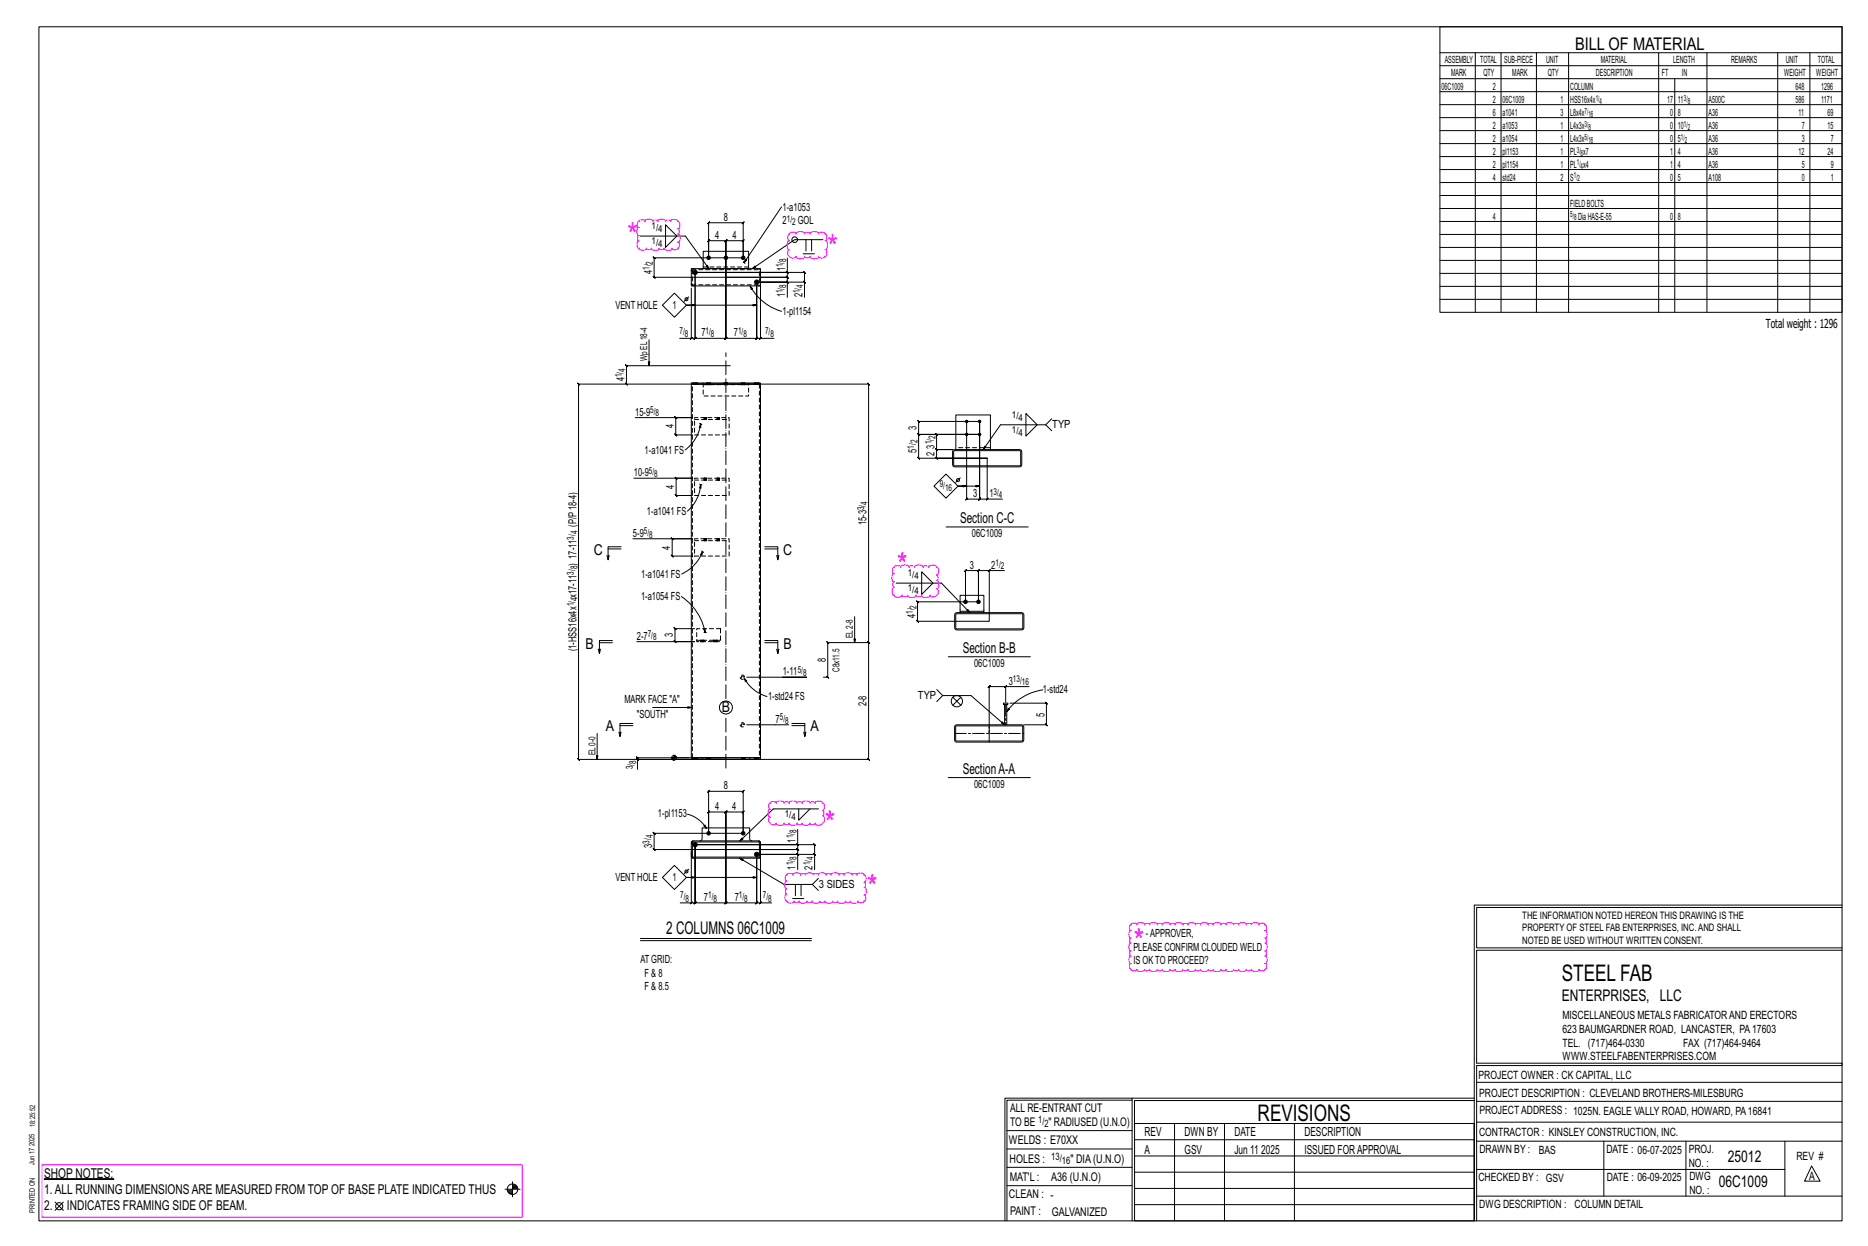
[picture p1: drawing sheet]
<svg xmlns="http://www.w3.org/2000/svg" width="914mm" height="610mm" viewBox="0 0 914 610" stroke-linecap="round" stroke-linejoin="round" font-family="sans-serif">
<g fill="#000" stroke="#000" stroke-width=".49">
<path d="M22 577h34z"/>
<circle cx="340" cy="133" r="1.1"/>
<circle cx="347" cy="126" r=".9"/>
<circle cx="355" cy="126" r=".9"/>
<circle cx="364" cy="126" r=".9"/>
<circle cx="370" cy="138" r="1.1"/>
<circle cx="473" cy="213" r=".6"/>
<circle cx="473" cy="206" r=".6"/>
<circle cx="480" cy="206" r=".6"/>
<circle cx="480" cy="213" r=".6"/>
<circle cx="473" cy="294" r=".9"/>
<circle cx="479" cy="294" r=".9"/>
<circle cx="340" cy="413" r="1.1"/>
<circle cx="347" cy="408" r=".9"/>
<circle cx="364" cy="408" r=".9"/>
<circle cx="370" cy="418" r="1.1"/>
</g>
<g fill="none" stroke="#000" stroke-width=".49">
<path d="M19 13h883v584h-883zM705 13h197v140h-197zM705 26h197M705 32h197M705 39h197M722 26v127M735 26v127M752 26v127M768 26v127M812 26v127M820 39v114M836 26v127"/>
<path d="M870 26v127M886 26v127M705 45h197M705 51h197M705 58h197M705 64h197M705 70h197M705 77h197M705 83h197M705 89h197M705 96h197M313 115h22l12 16"/>
<path d="M326 110l5 5-5 6zM383 101l-19 27M395 117v6M397 117v6M403 117h-14l-21 14M705 102h197M705 108h197M705 115h197M338 131h34v9h-34zM344 123h22v8h-22zM355 136h30v-1l1 1h-1v2M364 126v-8v-1l-1 1h1h-9l1-1-1 1v18v-18l1-1-1 1h-8v-1l-1 1h1v8v-17h-1l1-1v1h17h-1l1-1v1v17h-44l1 1-1-1v10v-1l1 1h-1h35"/>
<path d="M364 128h.1M364 128l1 1M367 140l1 1v1zM367 140a26 26 0 0 0 16 12M372 134v32h7M385 138l1 1zM385 133l1 1zM385 126v7h-45h54h-1l1 1v-1v5M385 133v3v-1l1 1h-1h-30M393 124h6M393 138l1 1zM705 121h197"/>
<path d="M705 127h197M705 134h197M330 143l6 6-6 6-6-6zM337 145l-2 2M338 141v25h-5M340 149h-4h34M394 145v-7h-24h15v8M705 140h197M705 146h197M318 166v13M338 166l1-1zM338 166h2l1-1-1 1v-33v33l1-1-1 1h15l1-1-1 1v-30v30l1-1-1 1h15l1-1-1 1v-28v28l1-1-1 1h2"/>
<path d="M357 179h-50l-1-1 1 1v9M372 166l1-1-1 1zM306 187l1 1zM338 188h34v183h-34M339 187h.1M339 188h.1M339 188h32M341 187h.1M341 188h.1M346 187h.1M346 188h.1M348 187h.1"/>
<path d="M348 188h.1M353 188h72v-1l1 1h-1v126M354 187h.1M354 188h.1M355 188h-72v-1l1 1h-1v184v-1l1 1h-1h72h-43v4M356 187h.1M356 188h.1M363 187h.1M363 188h.1M365 187h.1M365 188h.1M369 187h.1"/>
<path d="M369 188h.1M371 187h.1M371 188h.1M372 188v-1h-34v185h34v-1M311 204h28h-8h-1l1 1v-1v9l-1-1 1 1h8M342 207h1M343 207v2h-1zM343 207a19 19 0 0 1-8 13M343 207l1 1M345 204h.1M345 205h.1M346 204h.1"/>
<path d="M346 205h.1M351 204h.1M351 205h.1M352 204h.1M352 205h.1M468 220v-17h17v17M473 206v38v1l1-1h-1h7l-1 1 1-1v-38v38l-1 1 1-1h3M480 206h-30h-1l1 1v-1v7l-1-1 1 1h30h-30l-1-1 1 1v11h-1l1 1v-1h33h-25l1 1-1-1v-4h1l-1-1v1h8h-8h1l-1-1v1v-7h1l-1-1v1h22M502 202l6 6-6 5zM512 208l3 3M515 205l-3 3h-22l-9 12M310 234h29h-8l-1-1 1 1v8h-1l1 1v-1h8"/>
<path d="M342 237h1M343 237v2h-1zM343 237a19 19 0 0 1-7 13M343 237h1M345 234h.1M345 235h.1M346 234h.1M346 235h.1M351 234h.1M351 235h.1M352 234h.1M352 235h.1"/>
<path d="M457 238l6-6 6 6-6 6zM467 220h33v1v7h-1h-32l-1-1zM467 221h32l1 7h-33zM470 234l-2 2M473 238h-4h11M483 224v20h8M463 258h40M483 244h1l-1 1zM297 272l1 2M298 269h6M304 268h-6v6v-2M310 264h29h-10v-1l1 1h-1v8l1 1-1-1h10"/>
<path d="M343 270h1M344 270v2l-1-1zM344 270a20 20 0 0 1-10 11M344 270h.1M345 264h.1M345 265h.1M346 264h.1M346 265h.1M351 264h.1M351 265h.1M352 264h.1M352 265h.1"/>
<path d="M374 268h7v6v-2M374 269h7M380 272l1 2M451 280l6 5-6 6zM484 279h1l-1 1zM484 279h-5l-1 1 1-1v15M492 279h-8v25h-35h1l-1-1v1v-10l1 1-1-1h30M334 292a28 28 0 0 1 11 17M439 285h22l14 15M470 300v-1h12v1M470 299v-8h12v8M473 294v-15l-1 1 1-1h6l-1 1 1-1v15"/>
<path d="M293 318v2M293 314h7M300 313h-7v7l1-2M340 308h-10v-1l1 1h-1v6v-1l1 1h-1h10h-28M343 313h.1M343 314h.1M344 308h1v1zM345 313h.1M345 314h.1M345 309h.1M345 309l1 1M349 313h.1"/>
<path d="M349 314h.1M351 313h.1M351 314h.1M374 313h7v7v-2M374 314h7M380 318l1 2M418 302v12M425 314l1 1zM468 300h33v1v7h-1h-32l-1-1zM468 300h32l1 7-33 1zM364 332l2 1-1 1zM364 332a19 19 0 0 0 11 9"/>
<path d="M366 331h29h-12M403 331l3 1-1-1v-17l1 1-1-1h20l1 1-1-1v58v-1l1 1h-1h-72M459 337l2 3h14l17 15-2-1 1-1 1 2v-10M464 321h40M492 336l1-1zM492 336h-8l1-1-1 1v23M504 336h-12v8M510 338a27 27 0 0 0-17 10M292 359v13M303 358v2M303 355h7M310 354h-7v6l1-2"/>
<path d="M319 346h19M366 355h20M388 354h6v6v-2M388 355h6M393 358l1 2M461 340l-2 3M466 341l2 2 2-2M466 345l2-2 2 2M468 355h32l1 1v6l-1 1h-32l-1-1zM468 355h32l1 7-33 1zM491 344h2v1h-2zM493 345v10"/>
<path d="M494 347l-1 1zM494 344h18l1 1-1-1v11v-1l1 1h-1h-11M312 371l1 1zM329 371h8M329 371h1M329 372h1M330 369v3M330 371h1M330 370h1M330 370h.1M339 371h.1M339 372h.1"/>
<path d="M339 372v-1h32v1M341 371h.1M341 372h.1M346 371h.1M346 372h.1M348 371h.1M348 372h.1M355 371h-43v-1l1 1h-1v1M363 371h.1M363 372h.1M365 371h.1M365 372h.1"/>
<path d="M369 371h.1M369 372h.1M371 371h.1M371 372h.1M336 398a15 15 0 0 1 10 7M391 396v5l6-5M401 396h-22l-17 15M464 380h40M338 417v25h-5M339 419h.1M339 412h.1M339 412l33-1v1v7l-1 1h-32l-1-1z"/>
<path d="M339 420h.1M339 412h32l1 7h-33zM343 411l1-1v-5h23v5l1 1M345 404l1 1zM355 416h35v-1l1 1h-1v2M362 420l22 13h14l3-3M364 408v-21l-1 1 1-1h-17l-1 1 1-1v21v-11l-1 1 1-1h8v1l1-1h-1v19v-19v1l1-1h-1h9l-1 1 1-1v11h-44v-1l1 1h-1v8v-1l1 1h-1h35M372 412h.1M372 420h.1M372 419h.1M372 420v22h6M390 418l1 1z"/>
<path d="M390 413l1 1zM390 406v7h-50h59h-1l1 1v-1v5M390 413v3v-1l1 1h-1h-35M398 418l1 1zM330 423l6 6-6 6-6-6zM337 425l-2 2M340 429h-4h34M388 440h6M389 433v5M390 425v-7h-20h29v7M392 433v5M398 433l3 3"/>
<path d="M313 459h84M338 442l1-1zM338 442h2l1-1-1 1v-29v29l1-1-1 1h15l1-1-1 1v-26v26l1-1-1 1h15l1-1-1 1v-24v24l1-1-1 1h2M372 442l1-1zM722 443v154M722 443h180M902 444h-179v20h179M313 460h84M902 465h-179v55h179v1h-179v76M554 538h-61v59M554 537h168M722 538h-167v13"/>
<path d="M723 539h179M723 530h179M493 553h61M555 550h167v47h-167zM555 558h167M575 550v47M599 550v47M634 550v47M723 549h179M723 558h179M785 558v27M825 558v27"/>
<path d="M874 558v27M251 578v8M251 580h1M493 571h61M493 562h61M555 573h167M555 566h167M723 572h151M887 570l4 8h-8zM27 588l4 4M31 588l-4 4M247 582h8"/>
<path d="M248 582h3M248 583h3M249 583h2M249 584h2M251 581h2M251 580h2M492 597v-60h62v60M493 580h61M555 589h167M555 581h167M723 585h179"/>
<circle cx="389" cy="117" r="1.4"/>
<circle cx="336" cy="146" r=".7"/>
<circle cx="469" cy="235" r=".7"/>
<circle cx="355" cy="346" r="3"/>
<circle cx="468" cy="343" r="2.8"/>
<circle cx="330" cy="371" r="1.2"/>
<circle cx="336" cy="426" r=".7"/>
<circle cx="29" cy="590" r="1.8"/>
<circle cx="251" cy="582" r="2.6"/>
</g>
<path d="M312 109a2.1 2.1 0 0 1 4-1 2.1 2.1 0 0 1 3 0 1.5 1.5 0 0 1 3 0 2.1 2.1 0 0 1 4 0 1.4 1.4 0 0 1 2 0 2.3 2.3 0 0 1 4 0l1 2-1 2a1.5 1.5 0 0 1 0 3 2.2 2.2 0 0 1 0 3 2 2 0 0 1 0 3 2 2 0 0 1-3 0 2.1 2.1 0 0 1-4 0 1.4 1.4 0 0 1-2 0 2.1 2.1 0 0 1-4 0 1.5 1.5 0 0 1-3 0 2.3 2.3 0 0 1-3 0l-1-1v-2h1a1.5 1.5 0 0 1 0-3 2.2 2.2 0 0 1 0-4h-1zM386 115a2.2 2.2 0 0 1 4 0 2.3 2.3 0 0 1 4 0 1.6 1.6 0 0 1 3 0 2.3 2.3 0 0 1 4 0 2.2 2.2 0 0 1 3 0 2.2 2.2 0 0 1 0 3 2.4 2.4 0 0 1 0 4 2.2 2.2 0 0 1 0 3 2.2 2.2 0 0 1-3 0 2.3 2.3 0 0 1-4 0 1.6 1.6 0 0 1-3 0 2.3 2.3 0 0 1-4 0 2.2 2.2 0 0 1-3 0 2.2 2.2 0 0 1 0-3 2.4 2.4 0 0 1 0-4l-1-1zM438 277h2l1 1a2.3 2.3 0 0 1 4 0 1.5 1.5 0 0 1 3 0 2.3 2.3 0 0 1 4 0 1.5 1.5 0 0 1 3 0 2.5 2.5 0 0 1 4 0l1 1-1 2h-1a1.5 1.5 0 0 1 0 3 2.3 2.3 0 0 1 0 4 2.2 2.2 0 0 1 0 3 2.2 2.2 0 0 1-3 0 2.3 2.3 0 0 1-4 0 1.5 1.5 0 0 1-3 0 2.3 2.3 0 0 1-4 0 1.5 1.5 0 0 1-2 0 2.5 2.5 0 0 1-5 0v-2v-1l1-1a1.5 1.5 0 0 1 0-2 2.3 2.3 0 0 1 0-4 2.2 2.2 0 0 1 0-4zM377 393a2.1 2.1 0 0 1 3 0 2.1 2.1 0 0 1 4 0 1.4 1.4 0 0 1 2 0 2.1 2.1 0 0 1 4 0 1.5 1.5 0 0 1 3 0 2.1 2.1 0 0 1 3 0 1.5 1.5 0 0 1 3 0 2.3 2.3 0 0 1 4 0l1 2-1 1v1a1.5 1.5 0 0 1 0 2 2.3 2.3 0 0 1 0 4l-2 1-2-1a1.5 1.5 0 0 1-3 0 2.1 2.1 0 0 1-3 0 1.5 1.5 0 0 1-3 0 2.1 2.1 0 0 1-4 0 1.4 1.4 0 0 1-2 0 2.1 2.1 0 0 1-4 0 2 2 0 0 1-3 0 2 2 0 0 1 0-3 2.2 2.2 0 0 1 0-4l-1-1zM385 428a2 2 0 0 1 3 0 2.1 2.1 0 0 1 4 0 1.4 1.4 0 0 1 2 0 2.1 2.1 0 0 1 4 0 1.5 1.5 0 0 1 3 0 2.1 2.1 0 0 1 3 0 1.5 1.5 0 0 1 3 0 2.1 2.1 0 0 1 4 0 1.4 1.4 0 0 1 2 0 2.1 2.1 0 0 1 4 0 1.4 1.4 0 0 1 2 0 2.3 2.3 0 0 1 4 0l1 2v1l-1 1a1.4 1.4 0 0 1 0 2 2.1 2.1 0 0 1 0 4 2 2 0 0 1 0 3 2 2 0 0 1-3 0 2.1 2.1 0 0 1-4 0 1.4 1.4 0 0 1-2 0 2.1 2.1 0 0 1-4 0 1.4 1.4 0 0 1-2 0 2.1 2.1 0 0 1-4 0 1.5 1.5 0 0 1-3 0 2.1 2.1 0 0 1-3 0 1.5 1.5 0 0 1-3 0 2.1 2.1 0 0 1-4 0 1.4 1.4 0 0 1-2 0 2.3 2.3 0 0 1-4 0l-1-2 1-1v-1a1.4 1.4 0 0 1 0-2 2.1 2.1 0 0 1 0-4l-1-1zM554 452h2l1 1a2.1 2.1 0 0 1 3 0 1.5 1.5 0 0 1 3 0 2.1 2.1 0 0 1 4 0 1.4 1.4 0 0 1 2 0 2.1 2.1 0 0 1 4 0 1.4 1.4 0 0 1 2 0 2.1 2.1 0 0 1 4 0 1.4 1.4 0 0 1 2 0 2.1 2.1 0 0 1 4 0 1.5 1.5 0 0 1 3 0 2.1 2.1 0 0 1 3 0 1.5 1.5 0 0 1 3 0 2.1 2.1 0 0 1 4 0 1.4 1.4 0 0 1 2 0 2.1 2.1 0 0 1 4 0 1.4 1.4 0 0 1 2 0 2.1 2.1 0 0 1 4 0 1.5 1.5 0 0 1 3 0 2.1 2.1 0 0 1 3 0 2 2 0 0 1 3-1 2 2 0 0 1 0 3 2.1 2.1 0 0 1 0 4 1.4 1.4 0 0 1 0 2 2.1 2.1 0 0 1 0 4 1.5 1.5 0 0 1 0 3 2.1 2.1 0 0 1 0 3 2 2 0 0 1 0 3 2 2 0 0 1-3 0 2.1 2.1 0 0 1-3 0 1.5 1.5 0 0 1-3 0 2.1 2.1 0 0 1-4 0 1.4 1.4 0 0 1-2 0 2.1 2.1 0 0 1-4 0 1.4 1.4 0 0 1-2 0 2.1 2.1 0 0 1-4 0 1.5 1.5 0 0 1-3 0 2.1 2.1 0 0 1-3 0 1.5 1.5 0 0 1-3 0 2.1 2.1 0 0 1-4 0 1.4 1.4 0 0 1-2 0 2.1 2.1 0 0 1-4 0 1.4 1.4 0 0 1-2 0 2.1 2.1 0 0 1-4 0 1.4 1.4 0 0 1-2 0 2.1 2.1 0 0 1-4 0 1.5 1.5 0 0 1-3 0 2.1 2.1 0 0 1-3 0 2 2 0 0 1-3 0 2 2 0 0 1 0-3 2.1 2.1 0 0 1 0-3 1.5 1.5 0 0 1 0-3 2.1 2.1 0 0 1 0-4 1.4 1.4 0 0 1 0-2 2.1 2.1 0 0 1 0-4 2 2 0 0 1 0-3zM21 570h235v26h-235z" fill="none" stroke="#f0f" stroke-width=".5"/>
<g fill="none" stroke="#000" stroke-width=".49" stroke-dasharray="2 1.4">
<path d="M338 139l1 1M339 132h-1M339 132h32l1 7h-33zM339 131l-1 1h1M366 131h-22M371 140l1-1M372 132l-1-1M339 187v1M339 187h.1M340 187l-1 1M340 187l1 1zM340 187v1"/>
<path d="M340 188h.1M341 187v1M341 187h.1M341 188h.1M341 188v-1M344 187v7h22v-7M344 188h22M346 187v1M346 187h.1M347 187l-1 1M347 187v1zM347 188h.1"/>
<path d="M347 187v1M348 187h.1M348 188h.1M348 188v-1M354 187v1M354 187h1M355 187l-1 1M355 187v1M355 187l1 1zM355 188h.1M356 187v1M356 187h.1"/>
<path d="M356 188h.1M356 188v-1M363 187v1M363 187h.1M364 187v1zM364 187l-1 1M364 188h-1M364 187v1M365 187h.1M365 188h.1M365 188v-1M369 187v1"/>
<path d="M369 187h.1M370 187l-1 1M370 187l1 1zM370 187v1M370 188h.1M371 187v1M371 187h.1M371 188h.1M371 188v-1M372 188v183M340 204h17v9h-17zM340 205h17"/>
<path d="M345 204v1M345 204h.1M345 204l1 1zM345 205h.1M346 204v1M346 204h.1M346 205h.1M346 205v-1M351 204v1M351 204h.1M352 204v1zM352 204l-1 1"/>
<path d="M352 205h-1M352 204v1M352 204h.1M352 205h.1M352 205v-1M485 219h-17M340 234h17v8h-17zM340 235h17M345 234v1M345 234h.1M345 234l1 1zM345 235h.1"/>
<path d="M346 234v1M346 234h.1M346 235h.1M346 235v-1M351 234v1M351 234h.1M352 234v1zM352 234l-1 1M352 235h-1M352 234v1M352 234h.1M352 235h.1"/>
<path d="M352 235v-1M340 264h17v8h-17zM340 265h17M345 264v1M345 264h.1M345 264l1 1zM345 265h.1M346 264v1M346 264h.1M346 265h.1M346 265v-1M351 264v1"/>
<path d="M351 264h.1M352 264v1zM352 264l-1 1M352 265h-1M352 264v1M352 264h.1M352 265h.1M352 265v-1M341 308h12v6h-12zM343 313h.1M343 313v1M343 314h.1"/>
<path d="M343 314v-1M343 313l1 1zM344 314v-1M344 313h.1M344 314l1-1M345 314v-1M345 314h-1M349 313h.1M349 313v1M349 314h.1M349 314v-1M350 313v1z"/>
<path d="M350 314v-1M350 314l1-1M350 313h.1M351 314v-1M351 314h.1M353 313h-12M339 371v-183M339 371h.1M339 371v1M339 372h.1M340 372v-1M340 371v1z"/>
<path d="M340 372l1-1M340 371h1M341 372v-1M341 372h.1M344 371v1M346 371h.1M346 371v1M346 372h.1M346 372v-1M347 371v1zM347 372v-1M347 371h.1"/>
<path d="M347 372l1-1M348 372v-1M348 372h.1M363 371h.1M363 371v1M363 372h.1M363 372v-1M363 371l1 1zM364 372v-1M364 371h.1M364 372l1-1M365 372v-1"/>
<path d="M365 372h.1M367 372v-1M369 371h.1M369 371v1M369 372h.1M370 372v-1M370 371v1zM370 372l1-1M370 371h1M371 372v-1M371 372h.1M338 419h1"/>
<path d="M339 412h-1h1h-1M339 419v1M339 412h.1M339 420h.1M339 411v1M371 420h1M372 412l-1-1M372 420v-1M372 412h.1M372 419h.1"/>
<circle cx="363" cy="331" r=".5"/>
<circle cx="363" cy="331" r="1.1"/>
<circle cx="363" cy="355" r=".5"/>
<circle cx="363" cy="355" r="1.1"/>
</g>
<path d="M355 342v-169M355 376v-26" fill="none" stroke="#000" stroke-width=".49" stroke-dasharray="6.8 1 0 1"/>
<path d="M467 359h34M492 345v10M484 363v-8" fill="none" stroke="#000" stroke-width=".49" stroke-dasharray="5.8 1 1 1"/>
<g font-size="15.9" fill="#f0f">
<text x="307" y="120">*</text>
<text x="405" y="126">*</text>
<text x="439" y="282">*</text>
<text x="404" y="408">*</text>
<text x="424" y="439">*</text>
<text x="555" y="466">*</text>
</g>
<g font-size="11.2">
<text x="764" y="480">STEEL FAB</text>
<text x="616" y="548">REVISIONS</text>
</g>
<g font-size="8.6">
<text x="771" y="24">BILL OF MATERIAL</text>
<text x="326" y="457">2 COLUMNS 06C1009</text>
</g>
<g font-size="7.9">
<text x="765" y="490">ENTERPRISES, LLC</text>
<text x="846" y="569">25012</text>
<text x="841" y="581">06C1009</text>
</g>
<g font-size="7.3">
<text x="470" y="256">Section C-C</text>
<text x="291" y="271">C</text>
<text x="383" y="271">C</text>
<text x="287" y="317">B</text>
<text x="384" y="317">B</text>
<text x="471" y="320">Section B-B</text>
<text x="353" y="349">B</text>
<text x="297" y="358">A</text>
<text x="397" y="358">A</text>
<text x="471" y="379">SectionA-A</text>
</g>
<g font-size="6.6">
<text x="22" y="576">SHOP NOTES:</text>
<text x="22" y="584">1.ALL RUNNING DIMENSIONSARE MEASURED FROM TOP OF BASE PLATE INDICATED THUS</text>
<text x="22" y="592">2.</text>
<text x="33" y="592">INDICATES FRAMING SIDE OF BEAM.</text>
</g>
<g font-size="6.1">
<text x="864" y="161">Total weight : 1296</text>
<text x="560" y="556">REV</text>
<text x="580" y="556">DWN BY</text>
<text x="604" y="556">DATE</text>
<text x="639" y="556">DESCRIPTION</text>
<text x="560" y="564">A</text>
<text x="580" y="564">GSV</text>
<text x="604" y="564">Jun 11</text>
<text x="617" y="564">2025</text>
<text x="639" y="564">ISSUED FORAPPROVAL</text>
</g>
<g font-size="5.9">
<text x="494" y="560">WELDS : E70XX</text>
<text x="494" y="569">HOLES :</text>
<text x="524" y="569">&quot; DIA(U.N.O)</text>
<text x="494" y="578">MAT'L :</text>
<text x="515" y="578">A36 (U.N.O)</text>
<text x="494" y="586">CLEAN : -</text>
<text x="495" y="595">PAINT :</text>
<text x="515" y="595">GALVANIZED</text>
</g>
<g font-size="5.8">
<text x="494" y="544">ALL RE-ENTRANT CUT</text>
<text x="494" y="551">TO BE</text>
<text x="513" y="551">&quot; RADIUSED (U.N.O)</text>
</g>
<g font-size="5.6">
<text x="765" y="499">MISCELLANEOUS METALS FABRICATORAND ERECTORS</text>
<text x="765" y="505">623 BAUMGARDNER ROAD, LANCASTER, PA17603</text>
<text x="765" y="512">TEL. (717)464-0330</text>
<text x="824" y="512">FAX (717)464-9464</text>
<text x="765" y="519">WWW.STEELFABENTERPRISES.COM</text>
<text x="724" y="528">PROJECT OWNER : CK CAPITAL, LLC</text>
<text x="724" y="537">PROJECT DESCRIPTION : CLEVELAND BROTHERS-MILESBURG</text>
<text x="724" y="545">PROJECTADDRESS : 1025N. EAGLE VALLY ROAD, HOWARD, PA16841</text>
<text x="724" y="556">CONTRACTOR : KINSLEY CONSTRUCTION, INC.</text>
<text x="724" y="564">DRAWN BY :</text>
<text x="753" y="564">BAS</text>
<text x="786" y="564">DATE : 06-07-2025</text>
<text x="827" y="564">PROJ.</text>
<text x="879" y="568">REV #</text>
<text x="827" y="571">NO. :</text>
<text x="724" y="578">CHECKED BY : GSV</text>
<text x="787" y="578">DATE : 06-09-2025</text>
<text x="827" y="578">DWG</text>
<text x="886" y="578">A</text>
<text x="827" y="584">NO. :</text>
<text x="724" y="591">DWG DESCRIPTION : COLUMN DETAIL</text>
</g>
<g font-size="5.5">
<text x="354" y="108">8</text>
<text x="383" y="103">1-a1053</text>
<text x="383" y="110">2</text>
<text x="391" y="110">GOL</text>
<text x="350" y="117">4</text>
<text x="359" y="117">4</text>
<text x="319" y="134" transform="rotate(-90 319 134)">4</text>
<text x="384" y="133" transform="rotate(-90 384 133)">1</text>
<text x="384" y="146" transform="rotate(-90 384 146)">1</text>
<text x="393" y="145" transform="rotate(-90 393 145)">2</text>
<text x="301" y="151">VENT HOLE</text>
<text x="329" y="151">1</text>
<text x="383" y="154">1-pl1154</text>
<text x="343" y="165">7</text>
<text x="359" y="165">7</text>
<text x="306" y="187" transform="rotate(-90 306 187)">4</text>
<text x="311" y="203">15-9</text>
<text x="330" y="210" transform="rotate(-90 330 210)">4</text>
<text x="515" y="210">TYP</text>
<text x="449" y="210" transform="rotate(-90 449 210)">3</text>
<text x="449" y="222" transform="rotate(-90 449 222)">5</text>
<text x="457" y="219" transform="rotate(-90 457 219)">3</text>
<text x="316" y="222">1-a1041 FS</text>
<text x="457" y="223" transform="rotate(-90 457 223)">2</text>
<text x="310" y="233">10-9</text>
<text x="330" y="239" transform="rotate(-90 330 239)">4</text>
<text x="476" y="243">3</text>
<text x="484" y="243">1</text>
<text x="282" y="258" transform="rotate(-90 282 258)">(P/P18-4)</text>
<text x="317" y="252">1-a1041 FS</text>
<text x="424" y="257" transform="rotate(-90 424 257)">15-3</text>
<text x="310" y="263">5-9</text>
<text x="476" y="263">06C1009</text>
<text x="328" y="269" transform="rotate(-90 328 269)">4</text>
<text x="282" y="277" transform="rotate(-90 282 277)">) 17-11</text>
<text x="475" y="278">3</text>
<text x="485" y="278">2</text>
<text x="314" y="283">1-a1041 FS</text>
<text x="282" y="292" transform="rotate(-90 282 292)">x17-11</text>
<text x="314" y="294">1-a1054 FS</text>
<text x="448" y="302" transform="rotate(-90 448 302)">4</text>
<text x="329" y="312" transform="rotate(-90 329 312)">3</text>
<text x="312" y="313">2-7</text>
<text x="282" y="319" transform="rotate(-90 282 319)">(1-HSS16x4x</text>
<text x="404" y="324" transform="rotate(-90 404 324)">8</text>
<text x="477" y="326">06C1009</text>
<text x="383" y="330">1-11</text>
<text x="494" y="335">3</text>
<text x="511" y="339">1-std24</text>
<text x="306" y="344">MARK FACE &quot;A&quot;</text>
<text x="376" y="343">1-std24 FS</text>
<text x="424" y="346" transform="rotate(-90 424 346)">2-8</text>
<text x="449" y="342">TYP</text>
<text x="312" y="351">&quot;SOUTH&quot;</text>
<text x="380" y="354">7</text>
<text x="511" y="351" transform="rotate(-90 511 351)">5</text>
<text x="354" y="386">8</text>
<text x="477" y="385">06C1009</text>
<text x="322" y="400">1-pl1153</text>
<text x="350" y="396">4</text>
<text x="358" y="396">4</text>
<text x="389" y="412" transform="rotate(-90 389 412)">1</text>
<text x="319" y="415" transform="rotate(-90 319 415)">3</text>
<text x="389" y="425" transform="rotate(-90 389 425)">1</text>
<text x="398" y="425" transform="rotate(-90 398 425)">2</text>
<text x="301" y="431">VENT HOLE</text>
<text x="329" y="431">1</text>
<text x="401" y="434">3 SIDES</text>
<text x="345" y="441">7</text>
<text x="360" y="441">7</text>
<text x="561" y="459">-APPROVER,</text>
<text x="555" y="465">PLEASE CONFIRM CLOUDED WELD</text>
<text x="313" y="471">AT GRID:</text>
<text x="555" y="472">IS OKTO PROCEED?</text>
<text x="316" y="478">F &amp; 8</text>
<text x="316" y="484">F &amp; 8.5</text>
</g>
<g font-size="5">
<text x="745" y="450">THE INFORMATION NOTED HEREON THIS DRAWING IS THE</text>
<text x="745" y="456">PROPERTY OF STEEL FAB ENTERPRISES, INC.AND SHALL</text>
<text x="745" y="462">NOTED BE USED WITHOUT WRITTEN CONSENT.</text>
<text x="508" y="550">1/</text>
<text x="511" y="551">2</text>
<text x="515" y="568">13/</text>
<text x="520" y="570">16</text>
</g>
<g font-size="4.9">
<text x="707" y="31">ASSEMBLY</text>
<text x="725" y="31">TOTAL</text>
<text x="736" y="31">SUB-PIECE</text>
<text x="757" y="31">UNIT</text>
<text x="784" y="31">MATERIAL</text>
<text x="819" y="31">LENGTH</text>
<text x="847" y="31">REMARKS</text>
<text x="874" y="31">UNIT</text>
<text x="890" y="31">TOTAL</text>
<text x="710" y="37">MARK</text>
<text x="726" y="37">QTY</text>
<text x="740" y="37">MARK</text>
<text x="758" y="37">QTY</text>
<text x="781" y="37">DESCRIPTION</text>
<text x="814" y="37">FT</text>
<text x="823" y="37">IN</text>
<text x="873" y="37">WEIGHT</text>
<text x="889" y="37">WEIGHT</text>
<text x="706" y="44">06C1009</text>
<text x="731" y="44">2</text>
<text x="769" y="44">COLUMN</text>
<text x="879" y="44">648</text>
<text x="891" y="44">1296</text>
<text x="731" y="50">2</text>
<text x="736" y="50">06C1009</text>
<text x="764" y="50">1</text>
<text x="769" y="50">HSS16x4x</text>
<text x="816" y="50">17</text>
<text x="821" y="50">11</text>
<text x="836" y="50">A500C</text>
<text x="879" y="50">586</text>
<text x="891" y="50">1171</text>
<text x="731" y="57">6</text>
<text x="736" y="57">a1041</text>
<text x="764" y="57">3</text>
<text x="769" y="57">L8x4x</text>
<text x="818" y="57">0</text>
<text x="821" y="57">8</text>
<text x="836" y="57">A36</text>
<text x="880" y="57">11</text>
<text x="895" y="57">69</text>
<text x="731" y="63">2</text>
<text x="736" y="63">a1053</text>
<text x="764" y="63">1</text>
<text x="769" y="63">L4x3x</text>
<text x="818" y="63">0</text>
<text x="821" y="63">10</text>
<text x="836" y="63">A36</text>
<text x="882" y="63">7</text>
<text x="895" y="63">15</text>
<text x="731" y="69">2</text>
<text x="736" y="69">a1054</text>
<text x="764" y="69">1</text>
<text x="769" y="69">L4x3x</text>
<text x="818" y="69">0</text>
<text x="821" y="69">5</text>
<text x="836" y="69">A36</text>
<text x="882" y="69">3</text>
<text x="896" y="69">7</text>
<text x="731" y="76">2</text>
<text x="736" y="76">pl1153</text>
<text x="764" y="76">1</text>
<text x="769" y="76">PL x7</text>
<text x="818" y="76">1</text>
<text x="821" y="76">4</text>
<text x="836" y="76">A36</text>
<text x="880" y="76">12</text>
<text x="895" y="76">24</text>
<text x="731" y="82">2</text>
<text x="736" y="82">pl1154</text>
<text x="764" y="82">1</text>
<text x="769" y="82">PL x4</text>
<text x="818" y="82">1</text>
<text x="821" y="82">4</text>
<text x="836" y="82">A36</text>
<text x="882" y="82">5</text>
<text x="896" y="82">9</text>
<text x="731" y="88">4</text>
<text x="736" y="88">std24</text>
<text x="764" y="88">2</text>
<text x="769" y="88">S</text>
<text x="818" y="88">0</text>
<text x="821" y="88">5</text>
<text x="836" y="88">A108</text>
<text x="882" y="88">0</text>
<text x="896" y="88">1</text>
<text x="769" y="101">FIELDBOLTS</text>
<text x="731" y="107">4</text>
<text x="772" y="107">DiaHAS-E-55</text>
<text x="818" y="107">0</text>
<text x="821" y="107">8</text>
</g>
<g font-size="4.7">
<text x="319" y="112">1/</text>
<text x="322" y="114">4</text>
<text x="385" y="108">1/</text>
<text x="388" y="110">2</text>
<text x="319" y="119">1/</text>
<text x="322" y="121">4</text>
<text x="320" y="129" transform="rotate(-90 320 129)">2</text>
<text x="383" y="131" transform="rotate(-90 383 131)">1/</text>
<text x="385" y="128" transform="rotate(-90 385 128)">8</text>
<text x="318" y="132" transform="rotate(-90 318 132)">1/</text>
<text x="383" y="143" transform="rotate(-90 383 143)">1/</text>
<text x="385" y="141" transform="rotate(-90 385 141)">8</text>
<text x="392" y="143" transform="rotate(-90 392 143)">1/</text>
<text x="393" y="141" transform="rotate(-90 393 141)">4</text>
<text x="333" y="163">7/</text>
<text x="335" y="165">8</text>
<text x="345" y="163">1/</text>
<text x="348" y="165">8</text>
<text x="361" y="163">1/</text>
<text x="364" y="165">8</text>
<text x="374" y="163">7/</text>
<text x="377" y="165">8</text>
<text x="317" y="177" transform="rotate(-90 317 177)">Wp EL18-4</text>
<text x="304" y="185" transform="rotate(-90 304 185)">1/</text>
<text x="306" y="182" transform="rotate(-90 306 182)">4</text>
<text x="318" y="202">5/</text>
<text x="321" y="204">8</text>
<text x="495" y="204">1/</text>
<text x="499" y="206">4</text>
<text x="458" y="215" transform="rotate(-90 458 215)">2</text>
<text x="495" y="212">1/</text>
<text x="499" y="213">4</text>
<text x="447" y="220" transform="rotate(-90 447 220)">1/</text>
<text x="449" y="217" transform="rotate(-90 449 217)">2</text>
<text x="456" y="217" transform="rotate(-90 456 217)">1/</text>
<text x="318" y="232">5/</text>
<text x="320" y="233">8</text>
<text x="460" y="238">9/</text>
<text x="463" y="240">16</text>
<text x="486" y="242">3/</text>
<text x="489" y="244">4</text>
<text x="423" y="250" transform="rotate(-90 423 250)">3/</text>
<text x="425" y="247" transform="rotate(-90 425 247)">4</text>
<text x="283" y="261" transform="rotate(-90 283 261)">4</text>
<text x="315" y="261">5/</text>
<text x="318" y="263">8</text>
<text x="281" y="264" transform="rotate(-90 281 264)">3/</text>
<text x="281" y="281" transform="rotate(-90 281 281)">3/</text>
<text x="283" y="278" transform="rotate(-90 283 278)">8</text>
<text x="444" y="282">1/</text>
<text x="487" y="277">1/</text>
<text x="490" y="279">2</text>
<text x="448" y="283">4</text>
<text x="444" y="289">1/</text>
<text x="448" y="291">4</text>
<text x="281" y="297" transform="rotate(-90 281 297)">1/</text>
<text x="283" y="294" transform="rotate(-90 283 294)">4</text>
<text x="449" y="298" transform="rotate(-90 449 298)">2</text>
<text x="447" y="300" transform="rotate(-90 447 300)">1/</text>
<text x="317" y="312">7/</text>
<text x="320" y="313">8</text>
<text x="418" y="312" transform="rotate(-90 418 312)">EL2-8</text>
<text x="391" y="329">5/</text>
<text x="411" y="329" transform="rotate(-90 411 329)">C8x11.5</text>
<text x="393" y="331">8</text>
<text x="496" y="334">13/</text>
<text x="500" y="335">16</text>
<text x="382" y="352">5/</text>
<text x="384" y="354">8</text>
<text x="291" y="369" transform="rotate(-90 291 369)">EL0-0</text>
<text x="310" y="376" transform="rotate(-90 310 376)">3/</text>
<text x="311" y="374" transform="rotate(-90 311 374)">8</text>
<text x="384" y="400">1/</text>
<text x="387" y="401">4</text>
<text x="390" y="408" transform="rotate(-90 390 408)">8</text>
<text x="318" y="413" transform="rotate(-90 318 413)">3/</text>
<text x="320" y="410" transform="rotate(-90 320 410)">4</text>
<text x="388" y="410" transform="rotate(-90 388 410)">1/</text>
<text x="388" y="423" transform="rotate(-90 388 423)">1/</text>
<text x="390" y="421" transform="rotate(-90 390 421)">8</text>
<text x="397" y="423" transform="rotate(-90 397 423)">1/</text>
<text x="398" y="421" transform="rotate(-90 398 421)">4</text>
<text x="333" y="439">7/</text>
<text x="336" y="441">8</text>
<text x="347" y="439">1/</text>
<text x="349" y="441">8</text>
<text x="362" y="439">1/</text>
<text x="364" y="441">8</text>
<text x="373" y="439">7/</text>
<text x="376" y="441">8</text>
</g>
<g font-size="4.2">
<text x="781" y="49">1/</text>
<text x="783" y="51">4</text>
<text x="824" y="49">3/</text>
<text x="826" y="51">8</text>
<text x="776" y="56">7/</text>
<text x="778" y="57">16</text>
<text x="776" y="62">3/</text>
<text x="778" y="63">8</text>
<text x="824" y="62">1/</text>
<text x="826" y="63">2</text>
<text x="776" y="68">5/</text>
<text x="778" y="70">16</text>
<text x="823" y="68">1/</text>
<text x="825" y="70">2</text>
<text x="772" y="75">3/</text>
<text x="774" y="76">8</text>
<text x="772" y="81">1/</text>
<text x="774" y="82">4</text>
<text x="770" y="87">1/</text>
<text x="772" y="89">2</text>
<text x="769" y="106">5/</text>
<text x="770" y="108">8</text>
</g>
<g font-size="3.7">
<text x="17" y="551" transform="rotate(-90 17 551)">18:25:52</text>
<text x="17" y="561" transform="rotate(-90 17 561)">2025</text>
<text x="17" y="570" transform="rotate(-90 17 570)">Jun 17</text>
<text x="17" y="593" transform="rotate(-90 17 593)">PRINTED ON</text>
</g>
</svg>
